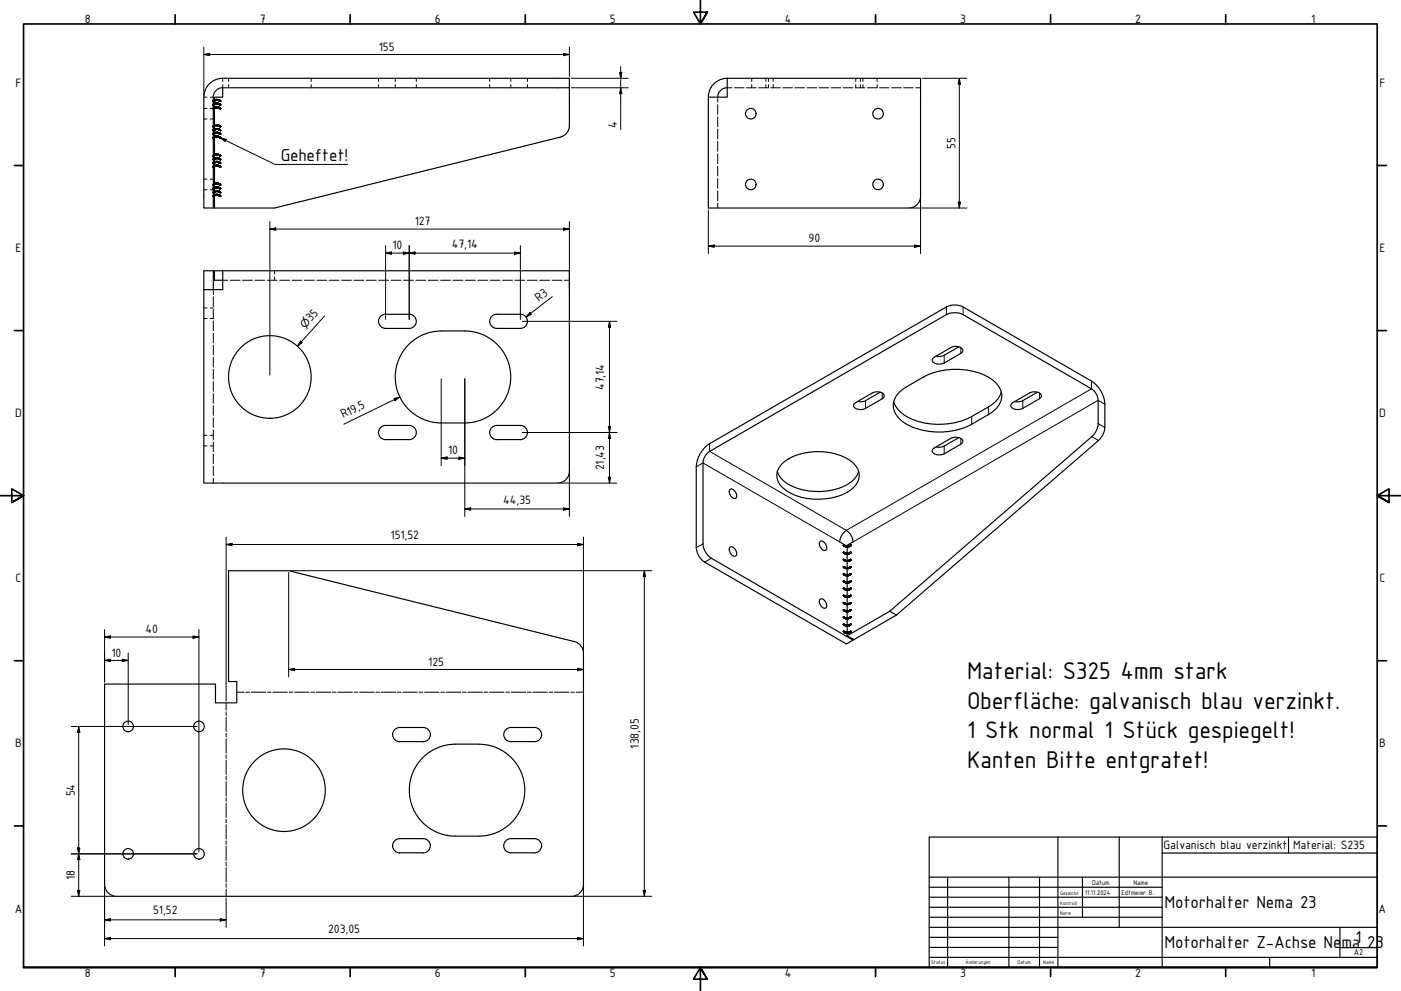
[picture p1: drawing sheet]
<svg xmlns="http://www.w3.org/2000/svg" width="594mm" height="420mm" viewBox="0 0 594 420" stroke-linecap="round" stroke-linejoin="round" font-family="sans-serif">
<!-- layer: Symbol (ISO) -->
<g fill="none" stroke="#000" stroke-width=".81">
<path d="M90.5 58.4l1.5-.5 1.4 .5M90.5 56.8l1.5-.5 1.4 .5M90.5 55.3l1.5-.6 1.4 .6M90.5 53.7l1.5-.6 1.4 .6M90.5 46l1.5-.5 1.4 .5M90.5 44.5l1.5-.6 1.4 .6M90.5 42.9l1.5-.6 1.4 .6M90.5 80l1.5-.6 1.4 .6M90.5 78.4l1.5-.6 1.4 .6M90.5 70.8l1.5-.6 1.4 .6M90.5 69.2l1.5-.6 1.4 .6M90.5 67.6l1.5-.6 1.4 .6"/>
<path d="M90.5 66l1.5-.5 1.4 .5M90.5 83.2l1.5-.6 1.4 .6M90.5 81.6l1.5-.6 1.4 .6M357.8 231.2l1.5 .6 1.4-.6M357.8 234.2l1.5 .6 1.4-.6M357.8 237.3l1.5 .6 1.4-.6M357.8 240.3l1.5 .6 1.4-.6M357.8 243.4l1.5 .5 1.4-.5M357.8 246.4l1.5 .6 1.4-.6M357.8 249.5l1.5 .5 1.4-.5M357.8 252.5l1.5 .6 1.4-.6M357.8 255.6l1.5 .6 1.4-.6"/>
<path d="M357.8 258.6l1.5 .6 1.4-.6M357.8 261.6l1.5 .6 1.4-.6M357.8 264.7l1.5 .6 1.4-.6M357.8 267.8l1.5 .5 1.4-.5"/>
</g>
<!-- layer: Verdeckt (ISO) -->
<g fill="none" stroke="#000" stroke-width=".42">
<path d="M94.4 33.2v1.3M94.4 35.9v1.3M96.9 33.2v1.3M96.9 35.9v1.3M131.9 33.2v1.3M131.9 35.9v1.3M160.5 33.2v1.3M160.5 35.9v1.3M167.6 33.2v1.3M167.6 35.9v1.3M176.5 33.2v1.3M176.5 35.9v1.3"/>
<path d="M207.6 33.2v1.3M207.6 35.9v1.3M216.6 33.2v1.3M216.6 35.9v1.3M223.7 33.2v1.3M223.7 35.9v1.3M308.4 37.2h2M311.4 37.2h4.1M316.5 37.2h4.1M318.8 33.2v1.3M318.8 35.9v1.3M321.7 37.2h4.1"/>
<path d="M324.8 33.2v1.3M324.8 35.9v1.3M325.9 33.2v1.3M325.9 35.9v1.3M326.8 37.2h4.1M327.9 33.2v1.3M327.9 35.9v1.3M331.9 37.2h4.1M337 37.2h4.2M342.2 37.2h4.1M347.3 37.2h4.1M352.4 37.2h4.1"/>
<path d="M357.5 37.2h4.2M362.7 37.2h4.1M362.9 33.2v1.3M362.9 35.9v1.3M364.8 33.2v1.3M364.8 35.9v1.3M365.9 33.2v1.3M365.9 35.9v1.3M371.9 33.2v1.3M371.9 35.9v1.3h-4.1M372.9 37.2h4.1M378 37.2h4.2"/>
<path d="M383.2 37.2h4.1M388.3 37.2h2M86.4 41.2h1.4M86.4 46h1.4M86.4 50.4h1.4M89.1 41.2h1.4M89.1 46h1.4M89.1 50.4h1.4M304.3 41.2v2.1M304.3 44.3v4.2M304.3 49.6v4.1M304.3 54.8v4.1"/>
<path d="M86.4 76h1.4M89.1 76h1.4M304.3 60v4.2M304.3 65.2v4.2M304.3 70.4v4.2M304.3 75.7v4.1M86.4 80.5h1.4M89.1 80.5h1.4M304.3 80.9v4.2M304.3 86.1v2.1M94.4 118.8h2.2M97.6 118.8h4.2"/>
<path d="M102.8 118.8h4.2M108.1 118.8h4.2M113.3 118.8h4.2M116.5 114.8v1.3M116.5 117.5v1.3M118.6 118.8h4.2M123.8 118.8h4.2M129.1 118.8h4.2M134.3 118.8h4.2M139.6 118.8h4.2M144.9 118.8h4.1M150.1 118.8h4.2"/>
<path d="M155.3 118.8h4.2M160.6 118.8h4.2M165.8 118.8h4.2M171.1 118.8h4.2M176.4 118.8h4.2M181.6 118.8h4.2M186.8 118.8h4.2M192.1 118.8h4.2M197.3 118.8h4.2M202.6 118.8h4.2M207.8 118.8h4.3M213.1 118.8h4.2"/>
<path d="M218.3 118.8h4.2M223.6 118.8h4.2M228.8 118.8h4.2M234.1 118.8h4.2M239.3 118.8h2.1M86.4 130.6h1.4M86.4 135h1.4M89.1 130.6h1.4M89.1 135h1.4M90.5 122.8v2M90.5 125.9v4.1M90.5 131v4.1"/>
<path d="M90.5 136.1v4.1M90.5 141.3v4M90.5 146.4v4.1M90.5 151.5v4.1M90.5 156.6v4.1M90.5 161.7v4.2M90.5 166.9v4.1M90.5 172v4.1M90.5 177.1v4.1M86.4 184.6h1.4M86.4 189.1h1.4M89.1 184.6h1.4"/>
<path d="M89.1 189.1h1.4M90.5 182.2v4.2M90.5 187.4v4.1M90.5 192.5v4.1M90.5 197.6v4.1M90.5 202.8v2"/>
</g>
<!-- layer: Sichtbar (ISO) -->
<g fill="none" stroke="#000" stroke-width=".49">
<path d="M88.8 35.5l2.5-1.7 3.1-.6h147v4h-147a3.9 3.9 0 0 0-3.9 4v47h-4.1v-47l.7-3.1zM94.4 37.2v4h-3.5v47h25.6l121.2-30.1a5 5 0 0 0 3.7-4.8v-16.1M308.3 37.2a4 4 0 0 0-4 4M308.3 33.2a8 8 0 0 0-7.9 8M308.4 33.2h81.9v50a5 5 0 0 1-4.9 5h-85v-47h8zM94.4 114.8h-3.5v4h3.5M94.4 114.8v8h-8v-8h4.1v8M94.4 114.8h147v85a5 5 0 0 1-5 5h-150v-82M163.5 133.2h10a3 3 0 0 1 3 3 3 3 0 0 1-3 3h-10M163.5 133.2a3 3 0 0 0-3 3 3 3 0 0 0 3 3M220.6 133.2a3 3 0 0 1 3.1 3 3 3 0 0 1-3.1 3M220.7 133.2h-10a3 3 0 0 0-3.1 3 3 3 0 0 0 3.1 3h10"/>
<path d="M187.1 140.3h10M187.1 140.3a19.5 19.5 0 0 0-19.5 19.5 19.5 19.5 0 0 0 19.5 19.5h10a19.5 19.5 0 0 0 19.5-19.5 19.5 19.5 0 0 0-19.5-19.5M395.5 151.9l7.7-4.5a4.1 4.1 0 0 1 5 .7l.1 .6-.9 1.1-7 4.1a4.1 4.1 0 0 1-5-.8zM406.6 147l-6.2 3.6a4.7 4.7 0 0 1-3.5 .4M362.2 171.2l7.7-4.6a4.1 4.1 0 0 1 5 .8l.1 .6-.9 1.1-7.1 4a4 4 0 0 1-5-.7zM373.3 166.3l-6.3 3.6a4.7 4.7 0 0 1-3.4 .3M381.1 166.5a45.9 45.9 0 0 1 17.4-9.2 29.5 29.5 0 0 1 22.4 3.8 7.8 7.8 0 0 1 0 13.5 37.6 37.6 0 0 1-21.3 8.6 25.1 25.1 0 0 1-18.5-5.9 7.3 7.3 0 0 1 0-10.8zM424.6 166.2a10.4 10.4 0 0 1-5.5 6.3 36.9 36.9 0 0 1-16.4 7.1 27.4 27.4 0 0 1-21-5l-2.2-2.8-.5-1.5M428.9 171.2l7.6-4.6a4 4 0 0 1 5 .8l.1 .6-.8 1.1-7.1 4a4 4 0 0 1-5-.7zM439.9 166.3l-6.2 3.6a4.7 4.7 0 0 1-3.4 .3M163.5 180.4h10a3 3 0 0 1 3 3 3 3 0 0 1-3 3h-10M163.5 180.4a3 3 0 0 0-3 3 3 3 0 0 0 3 3"/>
<path d="M220.6 180.4a3 3 0 0 1 3.1 3 3 3 0 0 1-3.1 3M220.7 180.4h-10a3 3 0 0 0-3.1 3 3 3 0 0 0 3.1 3h10M298.7 189.9l2.2-1.8 100.4-58a7.8 7.8 0 0 1 7.1 0l54.4 31.5a12.6 12.6 0 0 1 5.7 9.8v9.9a8 8 0 0 1-2.7 5.5l-85.7 74-2.8-1.6 85.7-74.1a7.9 7.9 0 0 0 2.7-5.5v-9.9a6.1 6.1 0 0 0-2.9-4.8l-54.4-31.5a8.1 8.1 0 0 0-7.1 0l-100.4 58a6.3 6.3 0 0 0-2.8 4.9v34.3a7.8 7.8 0 0 0 3.5 6.1l60.1 34.7-2.8 1.6-60.1-34.7a7.9 7.9 0 0 1-3.6-6.1v-34.3a12.4 12.4 0 0 1 3.5-8zM329.6 200a12.2 12.2 0 0 0 8.6 7.1 26.3 26.3 0 0 0 23-3l2.3-2.7 .6-1.4M331.4 196.8a23.5 23.5 0 0 1 20-5 16.7 16.7 0 0 1 12.4 7.2 7 7 0 0 1-2.8 8.6 26.5 26.5 0 0 1-27.4 .6 7.2 7.2 0 0 1-3.3-10zM395.5 190.4l7.7-4.6a4.1 4.1 0 0 1 5 .8l.1 .6-.9 1.1-7 4.1a4.1 4.1 0 0 1-5-.8zM406.6 185.5l-6.2 3.6a4.7 4.7 0 0 1-3.5 .4M309.7 207.4a2.7 2.7 0 0 1 2.4 3.8 2.47 2.47 0 0 1-2.4-1.2 2.47 2.47 0 0 1 0-2.6zM309.4 232.2l.3-.4a2.7 2.7 0 0 1 2.4 3.9 2.49 2.49 0 0 1-2.7-3.5zM347.9 229.4a2.7 2.7 0 0 1 2.4 3.8 2.47 2.47 0 0 1-2.4-1.1 2.47 2.47 0 0 1 0-2.7zM359.2 231.6l-3.1-1.8a6.4 6.4 0 0 1 2.8-4.9 6.1 6.1 0 0 1 2.8 4.9l-2.5 1.4v38.4l2.9 1.6 18-10.4M347.6 254.3l.3-.4a2.7 2.7 0 0 1 2.4 3.8 2.49 2.49 0 0 1-2.7-3.4z"/>
<path d="M377.3 259.2l-18.1 10.4M361.7 271v.4M167.1 309.6l1.1-.9 1.3-.3h10a3 3 0 0 1 3 3.1 3 3 0 0 1-3 3h-10a3 3 0 0 1-2.7-1.7 3 3 0 0 1 .3-3.2zM216.6 308.4a3 3 0 0 0-3 3 3 3 0 0 0 3 3.1M216.6 308.4h10a3 3 0 0 1 3.1 3.1 3 3 0 0 1-3.1 3l-10-.1M179.3 321.2a19.6 19.6 0 0 1 13.7-5.7h10a19.5 19.5 0 0 1 19.5 19.5 19.5 19.5 0 0 1-19.5 19.5h-9.9a19.5 19.5 0 0 1-18.1-12 19.5 19.5 0 0 1 4.3-21.3zM167.1 356.7l1.1-.8 1.3-.3h10a3 3 0 0 1 3 3 3 3 0 0 1-3 3h-10a3 3 0 0 1-2.7-1.7 3 3 0 0 1 .3-3.2zM216.6 355.6a3 3 0 0 0-3 3 3 3 0 0 0 3 3M216.6 355.6h10a3 3 0 0 1 3.1 3 3 3 0 0 1-3.1 3h-10M44.3 375v-85h47.1v8h9v-9h-3.5v-47h25.5l121.2 30a5 5 0 0 1 3.8 4.9v98.1M44.4 375a5 5 0 0 0 5 5h193a5 5 0 0 0 5-5"/>
<circle cx="318.4" cy="48.2" r="2.24"/>
<circle cx="372.3" cy="48.2" r="2.24"/>
<circle cx="318.4" cy="78.2" r="2.24"/>
<circle cx="372.3" cy="78.2" r="2.24"/>
<circle cx="114.4" cy="159.8" r="17.5"/>
<circle cx="54.3" cy="308" r="2.24"/>
<circle cx="84.4" cy="308" r="2.24"/>
<circle cx="120.4" cy="335" r="17.5"/>
<circle cx="54.3" cy="362" r="2.24"/>
<circle cx="84.4" cy="362" r="2.24"/>
</g>
<!-- layer: Biegungsmittellinie (ISO) -->
<g fill="none" stroke="#000" stroke-width=".42">
<path d="M95.9 298v3M100.4 293.5h3.1M104.2 293.5h1.6M106.5 293.5h6.1M113.4 293.5h1.5M115.7 293.5h6.1M122.6 293.5h1.5M124.9 293.5h6.1M131.8 293.5h1.5M134.1 293.5h6.1M141 293.5h1.5M143.3 293.5h6.1"/>
<path d="M150.2 293.5h1.5M152.5 293.5h6.1M159.3 293.5h1.6M161.6 293.5h6.2M168.6 293.5h1.5M170.9 293.5h6.1M177.7 293.5h1.6M180 293.5h6.2M186.9 293.5h1.6M189.2 293.5h6.1M196.1 293.5h1.5M198.4 293.5h6.1"/>
<path d="M205.3 293.5h1.5M207.6 293.5h6.1M214.5 293.5h1.5M216.8 293.5h6.1M223.7 293.5h1.5M226 293.5h6.1M232.9 293.5h1.5M235.2 293.5h6.1M242 293.5h1.6M244.3 293.5h3.1M95.9 301.8v1.5M95.9 304.1v6.1"/>
<path d="M95.9 310.9v1.5M95.9 313.2v6.1M95.9 320v1.6M95.9 322.3v6.1M95.9 329.1v1.6M95.9 331.4v6.1M95.9 338.2v1.6M95.9 340.5v6.1M95.9 347.3v1.6M95.9 349.6v6.1M95.9 356.5v1.5M95.9 358.7v6.1"/>
<path d="M95.9 365.6v1.5M95.9 367.8v6.1M95.9 374.7v1.5M95.9 377v3"/>
</g>
<!-- layer: Sichtbar schmal (ISO) -->
<g fill="none" stroke="#000" stroke-width=".42">
<path d="M401.3 130.1v3.3M408.4 130.1v3.3M400.4 150.6v3.3M407.4 147.4v2.4M367 169.9v3.2M374.1 166.6v2.5M412 176.6v3.3M419.1 172.5v3.3M433.7 169.9v3.2M440.8 166.6v2.5M462.8 161.6v3.3l-103.9 60-58-33.5v-3.3M465.7 179.6l2.8 1.7"/>
<path d="M468.5 171.4l-2.8-1.7-104 60.1M295.2 197.9l2.9-1.6 58 33.5M400.4 189.1v3.3M407.4 185.8v2.5M463 185.1l2.8 1.7M298.1 230.6l-2.9 1.6M301.6 236.7l-2.8 1.6"/>
</g>
<!-- layer: Rahmen (ISO) -->
<g fill="none" stroke="#000" stroke-width=".71">
<path d="M74.3 6.2v4M148.5 6.2v4M222.7 6.2v4M297 .1v10.1l-2.9-5h5.8l-2.9 5 2.9-5M371.3 6.2v4M445.5 6.2v4M519.7 6.2v4M6.1 70.2h3.9M584 70.2h3.9M6.1 140.2h3.9M584 140.2h3.9M0 210.1h10l-5-2.8v5.7l5-2.9-5 2.9"/>
<path d="M594 210.1h-10l5-2.8v5.7l-5-2.9 5 2.9M6.1 280.1h3.9M584 280.1h3.9M6.1 350.2h3.9M584 350.2h3.9M10 410.2v-400h574v400h-574h574M74.3 410.2v3.9M148.5 410.2v3.9M222.7 410.2v3.9M299.9 415.1l-2.9-4.9 2.9 4.9h-5.8l2.9-4.9v10M371.3 410.2v3.9M445.5 410.2v3.9"/>
<path d="M519.7 410.2v3.9"/>
</g>
<!-- layer: Titel (ISO) -->
<g fill="none" stroke="#000" stroke-width=".49">
<path d="M394 354.9h190v55.3h-190zM448.6 354.9v55.3M474.6 354.9v38.3M492.8 354.9v55.3M546.4 354.9v6.8M394 376.2h98.8M394 371.9h190M401.8 371.9v38.3M427.8 371.9v38.3M440.8 371.9v38.3M459 371.9v17M492.8 361.7h91.2"/>
<path d="M394 380.4h98.8M394 384.7h98.8M394 388.9h98.8M394 393.2h190M394 397.4h54.6M568.2 393.2v12.7M394 405.9h190M394 401.7h54.6M538.4 405.9v4.3M568.2 401.8h15.8"/>
</g>
<g fill="none" stroke="#000" stroke-width=".42">
<path d="M86.4 19.9v20.5M241.4 19.9v12.5M86.4 23.1l2.5-.5v1zM86.4 23.1h155M238.9 22.6l2.5 .5-2.5 .5zM242.3 33.2h24.1M242.3 37.2h24.1M262.7 30.7h1l-.5 2.5zM263.2 37.2l.5 2.5h-1zM263.2 28.2v26.8M391.2 33.2h18.8M406.8 33.2l.5 2.5h-1z"/>
<path d="M406.8 33.2v55M114.4 97.1l2.5-.5v1zM114.4 97.1h127M114.4 93.9v65.1M238.9 96.6l2.5 .5-2.5 .5zM241.4 93.9v28.1M300.4 89v18.5M386.2 88.2h23.8M390.3 84v23.5M406.3 85.7h1l-.5 2.5zM163.5 107.3l2.5-.5v1zM163.5 107.3h57.2"/>
<path d="M163.5 104.1v31.3M171 106.8l2.5 .5-2.5 .5zM173.5 107.3l2.5-.5v1zM173.5 104.1v31.3M218.2 106.8l2.5 .5-2.5 .5zM220.7 104.1v31.3M300.4 104.4l2.5-.5v.9zM300.4 104.4h89.9M387.8 103.9l2.5 .5-2.5 .4zM137.6 134l-11.5 12.8M221.5 136.2h40.1M224.7 132.5l.6 .8-2.3 1.1z"/>
<path d="M234.2 125.8l-11.2 8.6M258.4 136.2l.5 2.5h-.9zM258.4 136.2v68.6M127.4 144.6l.8 .7-2.1 1.5zM167.1 169l2.4-.7-2 1.6zM169.5 168.3l-23.7 11.5M187.1 160.6v36.8M197.1 160.6v58.4M187.1 194.2l2.5-.5v1.1zM187.1 194.2h10M194.6 193.7l2.5 .5-2.5 .6zM221.5 183.4h40.1"/>
<path d="M258 180.9h.9l-.5 2.5zM258.4 183.4l.5 2.5h-.9zM197.1 215.8l2.5-.5v1zM197.1 215.8h44.3M237.2 204.8h24.4M238.9 215.3l2.5 .5-2.5 .5zM241.4 200.6v18.4M258 202.3h.9l-.5 2.5zM95.9 230.9l2.5-.5v1zM95.9 227.7v69.5M95.9 230.9h151.5M244.9 230.4l2.5 .5-2.5 .5z"/>
<path d="M247.4 227.7v48.4M122.4 242.7v44.3M123.2 242h153.2M273.2 242l.6 2.5h-1.1zM273.2 242v138M44.3 280l2.5-.5v1zM44.3 270.1l2.5-.5v1zM44.3 266.9v22.3M44.3 280h10.1M44.3 270.1h40M51.9 279.5l2.5 .5-2.5 .5zM54.4 276.8v30.4"/>
<path d="M81.8 269.6l2.5 .5-2.5 .5zM84.3 266.9v94.3M122.4 283.8l2.5-.4v1zM122.4 283.8h125M244.9 283.4l2.5 .4-2.5 .6zM30.2 308h53.4M33.4 308l.5 2.5h-1.1zM33.4 308v72M32.8 359.5h1.1l-.5 2.5zM30.2 362h53.4M32.8 377.5h1.1l-.5 2.5zM33.4 362l.5 2.5h-1.1z"/>
<path d="M44.3 375.8v25.3M247.4 375.8v25.3M272.7 377.5h1.1l-.6 2.5zM30.2 380h18.3M44.3 397.9l2.5-.5v1.1zM44.3 390l2.5-.5v1zM44.3 397.9h203.1M44.3 390h51.6M93.4 389.5l2.5 .5-2.5 .5zM95.9 380.8v12.4M243.2 380h33.2M244.9 397.4l2.5 .5-2.5 .6z"/>
</g>
<g fill="#000">
<path d="M86.4 23.1l2.5-.5v1z" fill-rule="evenodd"/>
<path d="M238.9 22.6l2.5 .5-2.5 .5z" fill-rule="evenodd"/>
<path d="M262.7 30.7h1l-.5 2.5z" fill-rule="evenodd"/>
<path d="M263.2 37.2l.5 2.5h-1z" fill-rule="evenodd"/>
<path d="M406.8 33.2l.5 2.5h-1z" fill-rule="evenodd"/>
<path d="M114.4 97.1l2.5-.5v1z" fill-rule="evenodd"/>
<path d="M238.9 96.6l2.5 .5-2.5 .5z" fill-rule="evenodd"/>
<path d="M406.3 85.7h1l-.5 2.5z" fill-rule="evenodd"/>
<path d="M163.5 107.3l2.5-.5v1z" fill-rule="evenodd"/>
<path d="M171 106.8l2.5 .5-2.5 .5z" fill-rule="evenodd"/>
<path d="M173.5 107.3l2.5-.5v1z" fill-rule="evenodd"/>
<path d="M218.2 106.8l2.5 .5-2.5 .5z" fill-rule="evenodd"/>
<path d="M300.4 104.4l2.5-.5v.9z" fill-rule="evenodd"/>
<path d="M387.8 103.9l2.5 .5-2.5 .4z" fill-rule="evenodd"/>
<path d="M224.7 132.5l.6 .8-2.3 1.1z" fill-rule="evenodd"/>
<path d="M258.4 136.2l.5 2.5h-.9z" fill-rule="evenodd"/>
<path d="M127.4 144.6l.8 .7-2.1 1.5z" fill-rule="evenodd"/>
<path d="M167.1 169l2.4-.7-2 1.6z" fill-rule="evenodd"/>
<path d="M187.1 194.2l2.5-.5v1.1z" fill-rule="evenodd"/>
<path d="M194.6 193.7l2.5 .5-2.5 .6z" fill-rule="evenodd"/>
<path d="M258 180.9h.9l-.5 2.5z" fill-rule="evenodd"/>
<path d="M258.4 183.4l.5 2.5h-.9z" fill-rule="evenodd"/>
<path d="M197.1 215.8l2.5-.5v1z" fill-rule="evenodd"/>
<path d="M238.9 215.3l2.5 .5-2.5 .5z" fill-rule="evenodd"/>
<path d="M258 202.3h.9l-.5 2.5z" fill-rule="evenodd"/>
<path d="M95.9 230.9l2.5-.5v1z" fill-rule="evenodd"/>
<path d="M244.9 230.4l2.5 .5-2.5 .5z" fill-rule="evenodd"/>
<path d="M273.2 242l.6 2.5h-1.1z" fill-rule="evenodd"/>
<path d="M44.3 280l2.5-.5v1z" fill-rule="evenodd"/>
<path d="M44.3 270.1l2.5-.5v1z" fill-rule="evenodd"/>
<path d="M81.8 269.6l2.5 .5-2.5 .5z" fill-rule="evenodd"/>
<path d="M51.9 279.5l2.5 .5-2.5 .5z" fill-rule="evenodd"/>
<path d="M122.4 283.8l2.5-.4v1z" fill-rule="evenodd"/>
<path d="M244.9 283.4l2.5 .4-2.5 .6z" fill-rule="evenodd"/>
<path d="M33.4 308l.5 2.5h-1.1z" fill-rule="evenodd"/>
<path d="M32.8 359.5h1.1l-.5 2.5z" fill-rule="evenodd"/>
<path d="M32.8 377.5h1.1l-.5 2.5z" fill-rule="evenodd"/>
<path d="M33.4 362l.5 2.5h-1.1z" fill-rule="evenodd"/>
<path d="M272.7 377.5h1.1l-.6 2.5z" fill-rule="evenodd"/>
<path d="M44.3 397.9l2.5-.5v1.1z" fill-rule="evenodd"/>
<path d="M44.3 390l2.5-.5v1z" fill-rule="evenodd"/>
<path d="M93.4 389.5l2.5 .5-2.5 .5z" fill-rule="evenodd"/>
<path d="M244.9 397.4l2.5 .5-2.5 .6z" fill-rule="evenodd"/>
</g>
<!-- layer: Symbol (ISO) -->
<path d="M93.5 58.4l2.4 .7-.4 .9zM93.5 58.4l23.1 11.3h30.9" fill="none" stroke="#000" stroke-width=".42"/>
<path d="M93.5 58.4l2.4 .7-.4 .9z" fill-rule="evenodd" fill="#000"/>
<g font-size="11.1">
<text x="410.1" y="288">Material: S325</text>
<text x="475.2" y="288">4mm stark</text>
<text x="410.1" y="300.5">Oberfläche: galvanisch blau verzinkt.</text>
<text x="410.1" y="325.4">Kanten Bitte entgratet!</text>
</g>
<text font-size="10.9" x="410.1" y="312.9">1 Stk normal 1 Stück gespiegelt!</text>
<g font-size="7.9">
<text x="119.1" y="68.1">Geheftet!</text>
<text x="493.8" y="385">Motorhalter Nema 23</text>
<text x="574.9" y="400">1</text>
<text x="493.8" y="402">Motorhalter Z-Achse Ne</text>
<text x="568.8" y="402">ma 23</text>
</g>
<g font-size="5.5">
<text x="35.9" y="9.8">8</text>
<text x="110.1" y="9.8">7</text>
<text x="184.4" y="9.8">6</text>
<text x="258.7" y="9.8">5</text>
<text x="332.7" y="9.8">4</text>
<text x="407.1" y="9.8">3</text>
<text x="481.4" y="9.8">2</text>
<text x="556" y="9.8">1</text>
<text x="160.6" y="21.5">155</text>
<text x="6.6" y="36.9">F</text>
<text x="584.9" y="36.9">F</text>
<text x="261.6" y="54.2" transform="rotate(-90 261.6 54.2)">4</text>
<text x="405.2" y="63.1" transform="rotate(-90 405.2 63.1)">55</text>
<text x="175.9" y="95.5">127</text>
<text x="6.6" y="106.9">E</text>
<text x="166.4" y="105.7">10</text>
<text x="191.6" y="105">47,14</text>
<text x="342.9" y="102.7">90</text>
<text x="584.9" y="106.9">E</text>
<text x="228.5" y="128.2" transform="rotate(-38 228.5 128.2)">R3</text>
<text x="132" y="136.6" transform="rotate(-48 132 136.6)">35</text>
<text x="256.2" y="165.3" transform="rotate(-90 256.2 165.3)">47,14</text>
<text x="6.5" y="176.9">D</text>
<text x="145.6" y="177.4" transform="rotate(-26 145.6 177.4)">R19,5</text>
<text x="584.8" y="176.9">D</text>
<text x="190" y="192.7">10</text>
<text x="256.2" y="199.4" transform="rotate(-90 256.2 199.4)">21,43</text>
<text x="213.4" y="213.5">44,35</text>
<text x="165.6" y="228.6">151,52</text>
<text x="6.6" y="246.9">C</text>
<text x="584.9" y="246.9">C</text>
<text x="61.7" y="268.5">40</text>
<text x="47.3" y="278.4">10</text>
<text x="181.6" y="282.3">125</text>
<text x="6.5" y="316.9">B</text>
<text x="270.9" y="317.4" transform="rotate(-90 270.9 317.4)">138,05</text>
<text x="584.8" y="316.9">B</text>
<text x="31.7" y="337.6" transform="rotate(-90 31.7 337.6)">54</text>
<text x="493.4" y="359.9">Galvanisch blau verzinkt</text>
<text x="548.3" y="360.1">Material: S235</text>
<text x="31.7" y="373.1" transform="rotate(-90 31.7 373.1)">18</text>
<text x="6.3" y="386.9">A</text>
<text x="64.9" y="387.7">51,52</text>
<text x="584.6" y="386.9">A</text>
<text x="139.1" y="395.6">203,05</text>
<text x="35.9" y="414.1">8</text>
<text x="110.1" y="414.1">7</text>
<text x="184.4" y="414.1">6</text>
<text x="258.7" y="414.1">5</text>
<text x="332.7" y="414.1">4</text>
<text x="407.1" y="414.1">3</text>
<text x="481.4" y="414.1">2</text>
<text x="556" y="414.1">1</text>
</g>
<text font-size="4.6" x="129.4" y="139.5" transform="rotate(-48 129.4 139.5)">⌀</text>
<text font-size="3.9" x="574.1" y="405.1">A2</text>
<g font-size="3.1">
<text x="463.1" y="375.1">Datum</text>
<text x="480.6" y="375.1">Name</text>
<text x="460" y="379.4">11.11.2024</text>
<text x="475.6" y="379.4">Edtmeier B.</text>
</g>
<g font-size="2.4">
<text x="449.6" y="379.4">Gezeichn</text>
<text x="449.6" y="383.6">Kontroll</text>
<text x="449.6" y="387.9">Norm</text>
<text x="394.8" y="408.8">Status</text>
<text x="409.5" y="408.8">Änderungen</text>
<text x="431.5" y="408.8">Datum</text>
<text x="442.4" y="408.8">Name</text>
</g>
</svg>
